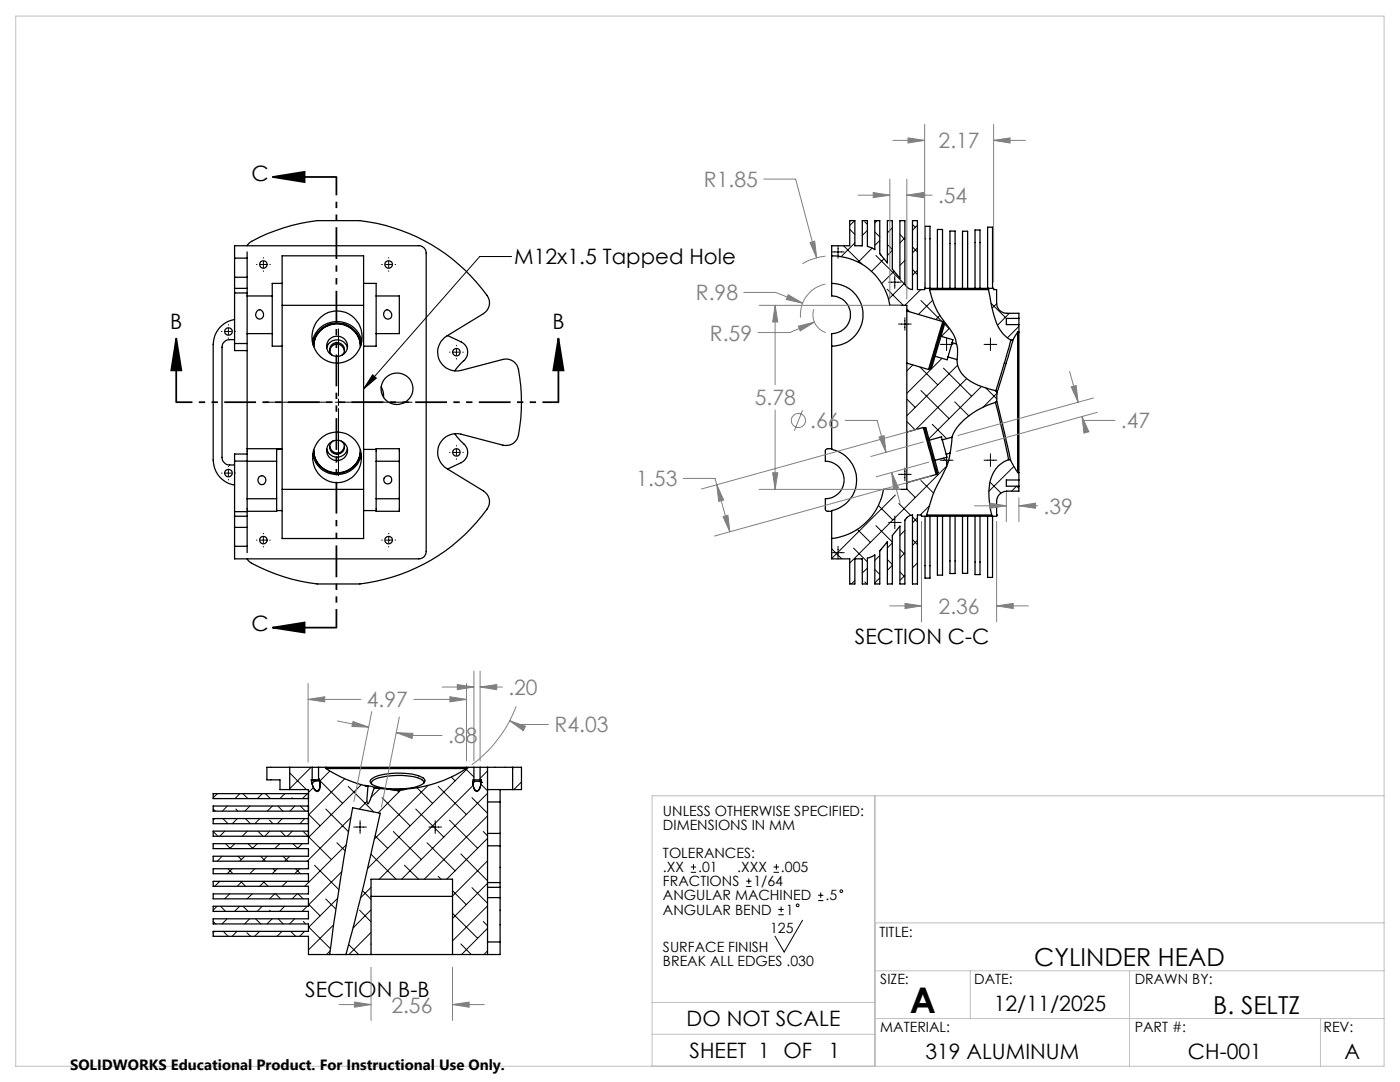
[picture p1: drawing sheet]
<svg xmlns="http://www.w3.org/2000/svg" width="279mm" height="216mm" viewBox="0 0 279 216" stroke-linecap="round" stroke-linejoin="round" font-family="sans-serif">
<g fill="none" stroke="#000" stroke-width=".25">
<path d="M46.8 51.5v-2.5h36.8a1.45 1.45 0 0 1 1.5 1.5v59.5a1.45 1.45 0 0 1-1.5 1.5h-36.8v-2.5M46.8 55.3v2.2M46.8 57.5v11M46.8 51.5h2.5M46.8 57.5h2.5M46.8 51.5v3.8M46.8 55.3h2.5M46.8 58.5h2.5M49.3 59.1v7.5M49.3 49l.5-.6a33.7 33.7 0 0 1 13.5-4.4h8.5a36.1 36.1 0 0 1 25.6 15.4 2.49 2.49 0 0 1-.9 3.2l-7.4 4.5a3.8 3.8 0 0 0-1.5 4.6 3.8 3.8 0 0 0 4.4 2.2l8.4-2.2a2.52 2.52 0 0 1 3.1 2 34.8 34.8 0 0 1-.2 13.6 2.48 2.48 0 0 1-2.9 1.5l-8.4-2.2a3.8 3.8 0 0 0-4.4 2.2 3.8 3.8 0 0 0 1.5 4.7l7.4 4.5a2.51 2.51 0 0 1 .7 3.6 36.4 36.4 0 0 1-25.4 14.9h-8.5a34 34 0 0 1-13.6-4.5l-.4-.5M49.3 50.3v8.8M49.3 59.1h5"/>
<path d="M54.3 59.1v7.5M56.3 56.6v12.5M56.3 56.6v-5.6h16.3v5.6M56.3 56.6h-2v2.5M72.6 56.6v12.5M72.6 56.6h2.5v2.5M75.1 59.1v7.5M75.1 59.1h4.6v7.5h-4.6M166 51a11.8 11.8 0 0 1 11.6 9.9h3.4v1.2M166 56.6a6.3 6.3 0 0 1 6.2 6.2 6.3 6.3 0 0 1-6.2 6.3M184.6 57.5v-12.3h1v12.3M185.5 57.8a16 16 0 0 0 4.1 7.9 5.8 5.8 0 0 1 1.3 3"/>
<path d="M185.5 57.8h11.8M185.5 57.5h-1v.3h-1.4v-13.8h-1v13.8l-.8-.3-.7-.7v-12.8h-1v11.5l-1.5-1.8v-9.7h-1v8.5l-1.5-1.9v-6.6h-1v5.8l-1.5-.6v-5.2h-1v5h-1.5v-5h-1v5h-3.6v10.1a3.8 3.8 0 0 1 3.7 3.7 3.8 3.8 0 0 1-3.7 3.8v22.9h-.9l-.3 .2-.1 2.3a3.7 3.7 0 0 1 3.8 3.8 3.7 3.7 0 0 1-3.8 3.7l.1 2.3 .3 .2h.9M185.5 57.5h11.8M185.5 57.5v.3M187.1 57.5v-11.7h1v11.7M189.6 57.5v-11.4h1v11.4M192.1 57.5v-11.4h1v11.4M194.6 57.5v-11.6h1v11.6M197.1 57.5v-12.2h1v12.2M197.3 57.8l.7 3.9a8.6 8.6 0 0 0 3.7 6.2M197.3 57.5h1v.3h.6v2.7a2 2 0 0 0 2 2h2.4v1M197.3 57.5v.3"/>
<path d="M46.8 68.5v1.5h2.5M46.8 63.8a5 5 0 0 0-4.3 4.9v23.1a5 5 0 0 0 4.3 5M46.8 67.8a1.99 1.99 0 0 0-2.2 .6l-.3 .9v22a1.57 1.57 0 0 0 1.5 1.5h1M46.8 68.5h2.5M49.3 66.6v22.9M49.3 66.6h5M51.4 61.9a.89 .89 0 0 1 1.2 .6 .89 .89 0 0 1-.6 1.1 .91 .91 0 0 1-1-.6 .91 .91 0 0 1 .4-1.1zM54.3 66.6v2.5h2M56.3 69.1v20.5M56.3 60.9h16.3M62.3 68.1a5 5 0 0 1 5-3.9 5 5 0 0 1 4.9 3.9M62.5 68.9a4.8 4.8 0 0 1 4.8-4.4 4.8 4.8 0 0 1 4.7 4.4"/>
<path d="M62.6 69.2a4.7 4.7 0 0 1 4.7-4.7 4.7 4.7 0 0 1 4.6 4.7M62.6 69.1a4.7 4.7 0 0 1 4.7-4.5 4.7 4.7 0 0 1 4.6 4.5M63.6 63.7a5 5 0 0 1 6-1.1 5 5 0 0 1 2.6 5.6 5 5 0 0 1-5.6 4.2 5 5 0 0 1-4.3-5.4l.2-1.2a4.8 4.8 0 0 1 1.1-2.1zM65.2 69.5a2.11 2.11 0 0 1 2.1-1.7 2.11 2.11 0 0 1 2 1.7M65.6 67.9a2.09 2.09 0 0 1 3.3-.1 2.09 2.09 0 0 1-.9 3.2 2.09 2.09 0 0 1-2.8-1.7l.1-.8zM66.3 70.9a1.45 1.45 0 0 1-.1-2.1 1.45 1.45 0 0 1 2.1 0 1.45 1.45 0 0 1 0 2.1M68.7 70a1.45 1.45 0 0 0-1.4-1.4 1.45 1.45 0 0 0-1.5 1.4M72.6 69.1v20.6M75.1 66.6v2.5h-2.5M76.1 77.2l.3 .8 .2 1.3M76.8 62.1a.87 .87 0 0 1 1-.1 .87 .87 0 0 1 .4 1 .85 .85 0 0 1-1.1 .6 .85 .85 0 0 1-.5-1.2zM89.3 67l2.7 1.2a2.35 2.35 0 0 1 1.4 2.1 2.35 2.35 0 0 1-1.3 2.1l-1.3 1.6"/>
<path d="M181 62.1v10.4M181 72.5v13.7M181 62.1l7.1 2.1M181 72.5l4.3 1.2M185.6 73.5l-.3 .2M186.6 71.1l-.7 2.5-.3-.1M186.6 71.1l2.4 .7 .2-.6M187.8 67.1l-1.2 4M187.8 67.1l2.4 .7-.2 .6M188.1 64.2l-2.8 9.5M188.1 64.2l.2 .4M188.3 64.6l-2.7 8.9"/>
<path d="M188.3 64.6h.2l-.7 2.5M189.2 71.2l1.8 .6M190 68.4l-.8 2.8M190 68.4l.9 .3M190.9 68.7a7.6 7.6 0 0 1 .1 3.1M191 71.8a5.3 5.3 0 0 0 3.5 4.8l1.6 .6 2.6 .8M198.7 78l.3 .3M199 78.3l-.1 1.7M201.7 67.9l-3 10.1M202.2 67.8l-3.2 10.5M202.2 67.8l-.5 .1M203.1 66.3l-.9 1.5"/>
<path d="M203.1 66.3v28M203.1 66.3h.2M203.3 66.3v28M203.3 63.5v1.3M203.3 64.8v1.5M203.3 63.5h-2.5v1.3h2.5M46.8 92v11M46.8 92h2.5M49.3 99.5v2.5M49.3 89.5v2.5M49.3 92v7.5M49.3 90.6h-2.5v1.4"/>
<path d="M49.3 89.5h7M49.3 99.5h5.9M49.3 92h5.9M51.7 95.1a.84 .84 0 0 1 1.4 .7 .84 .84 0 0 1-1.3 .8 .99 .99 0 0 1-.1-1.5zM55.2 99.5v2.5h-5.9M55.2 89.5v2.5M55.2 92v7.5M55.2 89.6h1.1M56.3 89.6v12.3M56.3 97.6h16.3M62.4 90.6a4.9 4.9 0 0 0 4.9 4.1 4.9 4.9 0 0 0 4.8-4.1M62.6 89.7a4.6 4.6 0 0 0 4.7 4.7 4.6 4.6 0 0 0 4.6-4.7"/>
<path d="M62.6 89.9a4.7 4.7 0 0 0 4.7 4.4 4.7 4.7 0 0 0 4.6-4.4M64.1 87.4a4.9 4.9 0 0 1 6-.3 4.9 4.9 0 0 1 1.8 5.8 4.9 4.9 0 0 1-5.8 3.3 4.9 4.9 0 0 1-3.7-5.7l.6-1.7zM65.2 89.5a2.1 2.1 0 0 0 2.1 1.7 2.1 2.1 0 0 0 2-1.7M66.4 88a1.44 1.44 0 0 0-.2 2.2 1.44 1.44 0 0 0 2.1 0 1.44 1.44 0 0 0-.2-2.2M68.7 89a1.45 1.45 0 0 1-1.4 1.4 1.45 1.45 0 0 1-1.5-1.4M72.6 89.7v12.2M72.6 89.7h2.5M75.1 99.5v2.5h4.6v-2.5M75.1 92v-2.5h4.6v2.5M75.1 92v7.5M75.1 99.5h4.6M75.1 92h4.6"/>
<path d="M79.7 92v7.5M90.8 86.5l.8 1.1a4.9 4.9 0 0 1 1.7 2.4v.4a2.37 2.37 0 0 1-1.3 1.9l-2.7 1.3M165.9 89.5v.1a6.2 6.2 0 0 1 5.1 6.1 6.2 6.2 0 0 1-5 6.2v9.6h3.6v5h1v-5h1.5v5h1v-5.1l1.5-.7v5.8h1v-6.6l1.5-1.8v8.4h1v-9.6l1.5-1.9v11.5h1v-12.7l.6-.7 .9-.3v13.7h1v-13.7h.8v.2h1M181 96.3v1.3h-4.7a11.8 11.8 0 0 1-10.3 9.9M181 86.2v10.1M184.3 85.3l2.5 9.4M184.3 85.3l.2 .1M184.3 85.3l-3.3 .9M184.5 85.4l2.5 9M184.5 85.4h.3l.7 2.4M185.5 87.8l1.1 4.1M186.6 91.9l.7 2.4-.3 .1"/>
<path d="M186.8 94.7l-5.8 1.6M187 94.4l-.2 .3M188 87.8l.8 2.8M188 87.8l-.1-.6-2.4 .6M188.8 90.6l.2 .6-2.4 .7M189.6 90.4a10.7 10.7 0 0 1-1.6 4.6 26.8 26.8 0 0 0-3.1 7.8M189.6 90.4l-.8 .2M190 87.2l-.4 3.2M190 87.2l-2 .6M198.6 80.3l1.5 6 1.2 5.4M198.6 80.3a13.8 13.8 0 0 0-8.5 6.4l-.1 .5M198.9 80l2.8 11.8"/>
<path d="M198.9 80l-.3 .3M201.3 91.7l.4 .1M201.3 91.7a6.2 6.2 0 0 0-4 6.4l.2 2.3 .4 2.4M201.7 91.8l1.4 2.5M203.1 94.3h.2M203.3 97v1h-2.4a2.02 2.02 0 0 0-2 2v3h-1M203.3 95.8v1.2M203.3 94.3v1.5M203.3 95.8h-2.5v1.2h2.5M46.8 103v2.2M46.8 109h2.5M46.8 103h2.5"/>
<path d="M46.8 105.2v3.8M46.8 105.2h2.5M46.8 102.1h2.5M49.3 102v8.3M55.2 101.9h1.1M56.3 101.9v5.6h16.3v-5.6M72.6 101.9h2.5M184.6 103v12.4h1v-12.4M184.9 102.8h13M184.9 103h13M184.9 102.8v.2M187.1 103v11.8h1v-11.8"/>
<path d="M189.6 103v11.4h1v-11.4M192.1 103v11.4h1v-11.4M194.6 103v11.7h1v-11.7M197.1 103v12.2h1v-12.2M197.9 102.8v.2M198.9 102.8h.1M57.8 153.1h-4.5v2.5h2.6v2h1.9M57.8 157.6h3.8v10.7h-19.1v1h19.1v1.6h-19.1v.9h19.1v1.6h-19.1v.9h19.1v1.6h-19.1v.9h19.1v1.6h-19.1v1h19.1v1.4h-19.1v1.1h19.1v1.4h-19.1v1.1h19.1v1.4h-19.1v1h19.1v3.7h4.2M57.8 153.1h4.5M57.8 153.1v4.5M61.6 158.4h-19.1v.9h19.1M62.2 156.2h.1"/>
<path d="M62.3 153.1h1.3M62.3 155.6h.1M62.3 153.1v2.5M62.3 155.6h-.2l.1 .6M62.3 155.6h.5M62.8 155.6l-.6 .2M63.6 153.1v2.5h-.8M63.6 155.5h.1l.1 .4M63.6 153.1h1.5M63.8 155.9v.1a2.35 2.35 0 0 1-.4 1.8 1.63 1.63 0 0 1-1.1-1.5v-.1M63.8 155.9a1.93 1.93 0 0 1-.4 2 1.72 1.72 0 0 1-1.2-1.7M63.8 155.9a1.73 1.73 0 0 0-1.6 .3h.1"/>
<path d="M65.1 153.4a25.6 25.6 0 0 0 8.3 3.5M65.1 153.4h28M65.1 153.1h28M65.1 153.1v.3M73.4 156.9l-.6-.2 2.6 .5h-.7M73.4 156.9l-.1 1.6a2.13 2.13 0 0 0 .1 1.9l.5-.9 .8-2.3M74.1 155.5a10.4 10.4 0 0 1 6.5-1.2 6.2 6.2 0 0 1 4.1 1.1l.1 .2a.95 .95 0 0 1-.8 1.1 14.3 14.3 0 0 1-9.7-.2 .61 .61 0 0 1-.2-1zM74.7 157.2l2.9 .3M81.1 157.4l-3.5 .1M81.1 157.4l-.3 .2a5.5 5.5 0 0 1-3.2-.1M84.6 156.3v-.2a2.07 2.07 0 0 0-1.9-1.1 15.9 15.9 0 0 0-7.7 .4 .89 .89 0 0 0-.8 1M93.1 153.4a26.1 26.1 0 0 1-12 4"/>
<path d="M93.1 153.1h1.5M93.1 153.1v.3M94.4 156.1a1.64 1.64 0 0 0 .7 1.8 1.42 1.42 0 0 0 .9-1.5M94.4 156.1a1.48 1.48 0 0 0 .8 1.7l.5-.5 .3-.9M94.4 156.1h.1M94.4 156.1a1.58 1.58 0 0 1 1.6 0M94.5 155.6h1.3M94.6 153.1h1.2M94.6 153.1v2.5h-.2v.5M95.8 155.6h.1M95.8 153.1h1.5M95.8 155.6h.2v.5"/>
<path d="M95.8 153.1v2.5M96 156.1v.3M96 156.1h.1M97.3 157.6h5M97.3 153.1h5M97.3 153.1v37.4M99.8 157.6v2.4M102.3 153.1h1.8v4.5h-1.8M102.3 153.1v4.5M61.6 160.8h-19.1v1.1h19.1M61.6 163.3h-19.1v1.1h19.1M61.6 165.8h-19.1v1.1h19.1"/>
<path d="M74 178.9h16.3M97.3 168.8h2.5M97.3 179.1h2.5M97.3 160h2.5M97.3 166.3h2.5M97.3 176.1h2.5M97.3 177.1h2.5M99.8 166.3v2.5M99.8 168.8v8.3M99.8 177.1v2M99.8 179.1v8.9M99.8 160v6.3"/>
<path d="M65.8 190.5l2.1-14.8 2.5-14.5 5.5 1.1-3.4 14.5-3.5 13.7M65.8 190.5h3.2M74 190.5v-15.1h16.3v15.1M97.3 188h2.5M99.8 188v2.5h-30.8"/>
<circle cx="52.6" cy="52.8" r=".75"/>
<circle cx="77.6" cy="52.8" r=".75"/>
<circle cx="45.6" cy="66.1" r=".75"/>
<circle cx="79.2" cy="77.6" r="3.1"/>
<circle cx="91.1" cy="70.3" r=".75"/>
<circle cx="45.6" cy="94.4" r=".75"/>
<circle cx="67.3" cy="89.8" r="2.06"/>
<circle cx="77.4" cy="95.7" r=".81"/>
<circle cx="91.1" cy="90.3" r=".75"/>
<circle cx="52.6" cy="107.8" r=".75"/>
<circle cx="77.6" cy="107.8" r=".75"/>
</g>
<g fill="none" stroke="#000" stroke-width=".2">
<path d="M51.2 52.8h.1M51.9 52.8h1.3M52.6 51.4v.1M52.6 52.1v1.3M52.6 54v.2M53.8 52.8h.1M76.2 52.8h.1M76.9 52.8h1.3M77.6 51.4v.1M77.6 52.1v1.3M77.6 54v.2M78.8 52.8h.2"/>
<path d="M102.1 51.2h-6.4l-23.1 26.4M166 50.3h2.5M167.3 49v2.5M168.3 49l3.8 3.8M169.6 45.8l1 1M170.6 44l-1 1M170.6 48.5l-2.7 2.7M172.6 44.2l.5 .6M173.1 46l-1 1M174.1 49.5l-2.8 2.8M174.6 46.3l1 1M174.8 51l5.6 5.6"/>
<path d="M175 44l-.4 .5M175.6 48l-1 1M176.4 51.6l-2.5 2.6M177.1 57.7l3.2 3.2M177.1 48.8l1 1M177.3 56.3h2.5M178.1 45.5l-1 1M178.1 50l-1 1M178.4 54.1l-2.4 2.5M178.6 55v2.5M179.6 46.8l1 1M180.6 47.4l-1 1.1"/>
<path d="M180.6 52l-1 1M180.6 56.4l-3.3 3.3M182.1 53.8l1 1M182.1 49.3l1 1M182.1 44.8l.6 .6M183.1 44.9l-1 1.1M183.1 49.5l-1 .9M183.1 53.9l-1 1M183.8 57.8l-3.2 3.1M183.8 60l4.1 4.1M186.1 59.9l-2.8 2.8M197.5 57.5l-.2 .2"/>
<path d="M44.2 66.1h.1M44.9 66.1h1.3M45.6 64.8v.1M45.6 65.5v1.3M45.6 67.4v.1M46.8 66.1h.2M67.6 65.6v13.4M67.6 79.6v1.3M74.4 74.8l.7 .7-2.5 2.1zM89.7 70.3h.1M90.5 70.3h1.2M91.1 68.9v.1"/>
<path d="M91.1 69.6v1.3M91.1 71.5v.1M92.4 70.3h.1M179.3 64.7h2.6M180.6 63.4v2.5M181 61.7l.5 .5M181 79.6l1.7 1.7M182.2 72.8l-1.2 1.2M183.6 73.2l3.5 3.6M183.8 77.9l5.6 5.6M187.6 62.9l-.8 .8M187.6 68.7h2.6"/>
<path d="M188 71.5l-7 7M188.3 73.4l5.6 5.7M188.3 64.5l.2 .1M188.5 64.7l.9 .9M188.9 67.5v2.5M189.5 65.5l-1.6 1.6M191.1 72.8l-10.1 10.2M192.9 75.5l-10.2 10.2M195.9 77.1l-10.5 10.5M196.4 68.7h2.5M196.7 77.4l2.2 2.2M197.7 67.5v2.5"/>
<path d="M197.8 60.5l2.8 2.8M198.9 60.6l-.9 .9M199 78.5l-2.9 2.8M201.4 62.5l-2.3 2.4M203.3 65.1l-2.3 2.3M44.2 94.4h.1M44.9 94.4h1.3M45.6 93v.1M45.6 93.8v1.2M45.6 95.7v.1M46.8 94.4h.2M52.9 80.3h13.4"/>
<path d="M66.9 80.3h1.3M67.6 81.5v13.4M68.8 80.3h13.4M89.7 90.3h.1M90.5 90.3h1.2M91.1 88.9v.1M91.1 89.6v1.3M91.1 91.5v.2M92.4 90.3h.1M178.7 98.8l-12.7 12.6M179.3 94.7h2.6M180.6 93.4v2.5"/>
<path d="M181 97.6l1.7 1.7M181 84.1l1.6 1.7M181.2 96.3l-.2 .1M183.8 95.9l2.5 2.5M186.1 84.7l2.8 2.8M186.9 94.5l.2 .3M187.6 91.8h2.6M188.3 91.4l.9 .9M188.9 90.6v2.5M188.9 93l-19.3 19.4M190.5 80.2l2.9 2.8M196.4 91.8h2.5"/>
<path d="M197.6 96.2l2.2 2.2M197.7 90.6v2.5M202.4 93.1l-5.1 4.9M203.3 97.5l-.4-.5-1 1M51.2 107.8h.1M51.9 107.8h1.3M52.6 106.4v.1M52.6 107.1v1.3M52.6 109v.1M53.8 107.8h.1M76.2 107.8h.1M76.9 107.8h1.3"/>
<path d="M77.6 106.4v.1M77.6 107.1v1.3M77.6 109v.1M78.8 107.8h.2M166 109.5l2 2M166 110.3h2.5M167.3 109v2.5M170.3 109.4l2.8 2.7M170.6 115.8l-.7 .7M171.1 105.6l2.6 2.6M172.6 116.1l.4 .4M173.1 113.3l-1 1"/>
<path d="M174.6 113.6l1 1M174.8 104.9l3.3 3.3M175.3 100.9l2.9 2.9M175.6 110.8l-1 1M175.6 115.3l-1 1M177.1 111.7l1 .9M177.3 104.2h2.5M178.1 108.3l-1 1M178.1 112.8l-1 1M178.6 103v2.5M179.4 100.5l2.4 2.3M179.6 114.1l1 1"/>
<path d="M179.6 109.6l.8 .9M180.6 105.8l-1 1M180.6 110.3l-1 1M180.6 114.8l-1 1M182.1 107.7l1 1M182.1 103.2l1 1M183.1 103.3l-1 1M183.1 107.8l-1 1M183.1 112.3l-1 1M185.5 100.9l-1.8 1.9M43.4 158.4l-.9 .8M47.9 158.4l-1 .9"/>
<path d="M48.5 158.4l1 .9M52.4 158.4l-1 .9M53 158.4l1 .9M56.9 158.4l-1.1 .9M57.8 154.2l3.3 3.4M58.3 159.2l.2 .1M61.3 158.4l-.9 .9M61.6 158h.1M62.1 153.1l-4.3 4.3M62.5 157.2l-.9 .9M63.6 155.5h.1M63.7 155.7l4.7 4.6"/>
<path d="M65.8 153.8l-2 2.1M68.8 155.4l-7.2 7.2M69.5 156.9l5.1 5.1M72.1 156.6l-10.5 10.5M73.2 159.9l-1.5 1.5M75.8 157.3l-1.8 1.8M76.2 159.2l5.6 5.6M79.2 157.7l.4 .3M79.9 157.7l-4.4 4.5M83.2 157.2l3.1 3.1M85.4 156.7l-10.7 10.7M87.5 156.9l5.6 5.6"/>
<path d="M90.1 155l.7 .8M93 153.4l1.6 1.6M93.5 153.1l-20.1 20.2M94.2 159.2l3.1 3.1M94.4 156.7l-18.7 18.7M96 156.5l1.3 1.3M97.3 153.8l-1.5 1.5M97.3 158.3l-17.1 17.1M102.5 153.1l-.2 .2M104.1 156l-1.5 1.6M42.5 161.4l.5 .5M42.5 165.9l1 1"/>
<path d="M42.9 163.3l-.4 .4M43.5 175.9l.2 .1M43.9 175.9l-1 .9M44.3 170.9l-.9 .9M44.5 163.3l1 1.1M44.9 165.8l-1 1.1M45 168.3l1 1M45.4 160.8l-1 1.1M45.5 173.4l1 .9M45.8 178.4l-1 1M46.4 173.4l-1.1 .9M46.8 168.3l-.9 1"/>
<path d="M47.1 161.4l.4 .5M47.4 163.3l-1 1.1M47.5 170.9l.7 .6M48 175.9l1 .9M48.3 175.9l-1 .9M48.9 170.9l-1.1 .9M49 163.3l1 1.1M49.4 165.8l-1 1.1M49.5 168.3l1 1M49.9 160.8l-1 1.1M50.3 178.4l-1 1M50.8 173.4l-1 .9"/>
<path d="M51.3 168.3l-1 1M51.5 165.8l1 1.1M51.9 163.3l-1 1.1M52 170.9l1 .9M52.5 175.9l1 .9M52.8 175.9l-1 .9M53.3 170.9l-.9 .9M53.8 163.7l.7 .7M53.8 165.8l-1 1.1M54.4 160.8l-1.1 1.1M54.5 173.4l.4 .4M54.8 178.4l-1 1"/>
<path d="M55 178.4l1 1M55.3 173.4l-1 .9M55.5 160.8l.9 1.1M55.8 168.3l-1 1M56 165.8l1 1.1M56.3 163.3l-.9 1.1M56.5 170.9l1 .9M57.3 175.9l-1 .9M57.8 170.9l-1 .9M58.3 165.8l-1 1.1M58.5 168.3l.9 1M58.8 160.8l-.9 1.1"/>
<path d="M59 173.4l1 .9M59.3 178.4l-1 1M59.5 178.4l1 1M59.8 173.4l-1 .9M59.9 160.8l1.1 1.1M60.3 168.3l-1 1M60.5 165.9l1 1M60.8 163.3l-1 1.1M61.5 175.9l.1 .1M61.6 162.5l2.3 2.3M61.6 166.9l4.5 4.6M62.8 172.6l4.8 4.9"/>
<path d="M65 179.4l2 2M65 161.4l4.5 4.5M67.2 168.2l1.7 1.6M67.3 179.3l-5.7 5.8M68.2 174l-6.6 6.6M69.1 168.6l-8.3 8.2M70 163.1l-8.7 8.7M70.6 165h2.5M71.9 163.8v2.5M72.3 177.7l1.7 1.8M74 170.4l5.1 5M74 177.1l-2.1 2.1"/>
<path d="M74.9 166.8l2.5 2.5M78.5 165.9l5.6 5.6M80.7 172.6l2.8 2.8M83 161.4l5.6 5.6M85.2 168.2l5.6 5.6M85.6 165h2.5M86.9 163.8v2.5M87.5 174.9l.5 .5M89.7 163.7l5.6 5.6M90.3 177.7l2.8 2.8M92 170.4l5.3 5.4M94.2 177.1l3.1 3.1"/>
<path d="M96.4 165.9l.9 .9M97.3 162.8l-12.6 12.6M97.3 167.3l-8.2 8.1M97.3 171.8l-7 7M97.3 176.2l-7 7.1M137.9 174.1h1M137.9 173h1M138.4 172.4v1.1M148.9 176.9h1.1M148.9 175.8h1.1M149.4 175.3v1.1M154.4 174.1h1.1"/>
<path d="M154.4 173h1.1M154.9 172.4v1.1M163.3 179.7h1M163.3 178.6h1M163.8 178.1v1.1M42.5 183.9l.5 .5M42.8 185.8l-.3 .3M43.3 180.8l-.8 .8M44 180.8l1 1.1M44.6 185.8l.9 1M45.3 183.3l-1 1.1M47.3 185.8l-1 1"/>
<path d="M47.8 180.8l-1 1.1M48.5 180.8l1 1.1M49.3 186.1l.7 .7M49.8 183.3l-1 1.1M51 183.3l1 1.1M51.8 185.8l-1 1M52.3 180.8l-1 1.1M53.8 181.6l.2 .3M54.3 183.3l-1 1.1M55.5 183.3l1 1.1M56.3 185.8l-1 1M56.8 180.8l-1 1.1"/>
<path d="M58 185.8l1 1M58.8 183.3l-1 1.1M60.5 183.9l.5 .5M60.8 185.8l-1 1M61.3 180.8l-1 1.1M61.6 184.9l4.3 4.4M61.6 180.4l2.3 2.3M65.9 189.7l-.7 .8M66.6 184.5l-5 5M69.6 188.5l2 2M70.5 184.9l.1 .1M71.8 181.6l2.2 2.3"/>
<path d="M74 188.3v.1M74 181.5l-3.6 3.7M74 186.1l-4.4 4.4M90.3 182.2l5 5M92 188.3l2.1 2.2M96.4 183.9l.9 .8M97.3 180.8l-7 6.9M97.3 185.2l-5.2 5.3M97.3 189.7l-.7 .8M155.3 182.5h1.1M155.3 181.5h1.1M155.9 180.9v1.1"/>
<path d="M160.2 183.6l-3.7 6.4-1.8-3.2"/>
<circle cx="167.9" cy="177.8" r=".27"/>
<circle cx="159.2" cy="180.6" r=".27"/>
</g>
<g fill="none" stroke="#808080" stroke-width=".2">
<path d="M152.4 35.7h6.4l4.2 15.8M171.2 38.9h6.4M174.3 38.4l3.3 .5-3.3 .5zM177.6 35.8v23.9M178.2 28h6.3M181 38.9l3.3-.5v1zM181 35.8v23.9M181 38.9h5M181.2 27.5l3.3 .5-3.3 .5zM184.5 24.8v31.5M198.3 28l3.3-.5v1zM198.3 24.8v31.5"/>
<path d="M198.3 28h6.3M148.4 58.3h6.4l5.4 2.2M157.3 58.8l2.9 1.7-3.3-.7zM161.6 48.4l1-.3 .4 3.4zM164.7 51.1l-.4 .1a12.1 12.1 0 0 0-4.2 1.4M164.7 56.7a6.2 6.2 0 0 0-4.9 6.7M151.5 60.9h28.2M154.7 60.9l.5 3.3h-1zM154.7 60.9v15.9M159.3 65.1l3.2-.8-2.8 1.7zM162.4 61.7a3.7 3.7 0 0 0 2.4 4.7M162.5 64.3l-4.9 2.1h-6.3"/>
<path d="M213.5 74.1l1.7 6.2M213.8 77.2l1-.3 .4 3.4zM218.2 79.4l-27 7.5M136.3 95.5h6.4l3 10.6M143.1 96.7l1.3 3.1-1 .2zM151.5 97.6h28.2M154.2 94.3h1l-.5 3.3zM154.7 81.8v15.8M160.2 81.9l-1.7 4M168.7 83.9h6.3l1.8 6.3M175.4 87.2l1-.3 .4 3.3zM177.9 94.3l1.4 3-1 .3z"/>
<path d="M177.9 94.3l1.7 6.1M183 85.7l-43 11.9M184.3 88.2l-10.5 2.9M185.3 92.2l-10.4 2.9M185.6 95l-43 12M200.8 98.3v5.8M203.3 99.3v4.8M215.9 83.1l1.4 3-1 .3zM215.9 83.1l.2 .8h6.4M219 82.3l-28.2 7.8M144.3 103.1l1-.3 .4 3.3zM183.9 104v20.1"/>
<path d="M194.5 100.9h6.3M197.6 100.4l3.2 .5-3.2 .5zM198.9 104v20.1M203.3 100.9l3.4-.5v1zM203.3 100.9h3.8M61.5 139.6l3.3-.6v1.1zM61.5 136.4v15.7M61.5 139.6h10.5M82.6 139.6h10.5M88.2 137.1h6.4M89.8 139l3.3 .6-3.3 .5zM91.3 136.6l3.3 .5-3.3 .5z"/>
<path d="M93.1 136.4v15.4M94.6 133.9v17.9M95.8 137.1l3.3-.5v1zM95.8 133.9v17.9M95.8 137.1h4.5M177.6 120.9h6.3M180.6 120.4l3.3 .5-3.3 .5zM198.9 120.9l3.3-.5v1zM198.9 120.9h6.3M67.3 143.9l6.3 1.2M70.4 144l3.2 1.1-3.4-.1zM74.2 142l-3.6 17.9"/>
<path d="M79.1 146.2l3.3 .1-.2 1.1zM79.1 146.2l2.8 .6h6.3M79.7 143.1l-3.6 17.9M101.7 143.8l3.2 1.1-.5 .9zM101.7 143.8l1.4 .8h6.4M103 140.9a25.7 25.7 0 0 1-8.9 11.7M70.8 200l3.2 .4-3.2 .6zM74 193v10.6M90.3 193v10.6M67.7 200.4h6.3M90.3 200.4l3.3-.4v1zM90.3 200.4h6.4"/>
<circle cx="159.3" cy="83.9" r="1.41"/>
</g>
<path d="M54.4 35.3l6.4-1v2zM54.4 35.3h12.7M35.2 67.6l1 6.3h-2zM35.2 67.6v12.7M111.4 67.6l1.1 6.3h-2.1zM111.4 67.6v12.7M54.4 125.2l6.4-1v2zM54.4 125.2h12.7" fill="none" stroke="#000" stroke-width=".35"/>
<path d="M111.5 80.3h-76.3" fill="none" stroke="#000" stroke-width=".35" stroke-dasharray="6.3 1.3 1.3 1.3 1.3 1.3" stroke-dashoffset="3.1" stroke-linecap="butt"/>
<path d="M67.1 35.3v89.9" fill="none" stroke="#000" stroke-width=".35" stroke-dasharray="6.3 1.3 1.3 1.3 1.3 1.3" stroke-dashoffset="2.7" stroke-linecap="butt"/>
<path d="M3.1 3.2h273.1v209.6h-273.1zM174.6 158.8v54M276.2 158.8h-146.1v54M174.6 193.7h101.6M174.6 184.1h101.6M193.6 193.7v9.5M225.4 193.7v19.1M130.1 200h44.5M130.1 206.4h44.5M174.6 203.2h101.6M263.5 203.2v9.6" fill="none" stroke="#c0c0c0" stroke-width=".2"/>
<g fill="#000">
<path d="M74.4 74.8l.7 .7-2.5 2.1z"/>
<path d="M54.4 35.3l6.4-1v2zM54.4 125.2l6.4-1v2z"/>
<path d="M111.4 67.6l1.1 6.3h-2.1zM35.2 67.6l1 6.3h-2z"/>
</g>
<path d="M79.1 146.2l3.3 .1-.2 1.1zM70.4 144l3.2 1.1-3.4-.1zM90.3 200.4l3.3-.4v1zM70.8 200l3.2 .4-3.2 .6zM89.8 139l3.3 .6-3.3 .5zM61.5 139.6l3.3-.6v1.1zM101.7 143.8l2.7 2 .5-.9zM95.8 137.1l3.3-.5v1zM91.3 136.6l3.3 .5-3.3 .5zM159.3 65.1l.4 .9 2.8-1.7zM157.3 58.8l-.4 1 3.3 .7zM174.3 38.4l3.3 .5-3.3 .5zM181 38.9l3.3-.5v1zM161.6 48.4l1.4 3.1-.4-3.4zM154.7 60.9l.5 3.3h-1zM154.2 94.3h1l-.5 3.3zM144.3 103.1l1-.3 .4 3.3zM143.1 96.7l1.3 3.1-1 .2zM180.6 120.4l3.3 .5-3.3 .5zM198.9 120.9l3.3-.5v1zM198.3 28l3.3-.5v1zM181.2 27.5l3.3 .5-3.3 .5zM203.3 100.9l3.4-.5v1zM197.6 100.4l3.2 .5-3.2 .5zM175.4 87.2l1-.3 .4 3.3zM177.9 94.3l1.4 3-1 .3zM213.8 77.2l1-.3 .4 3.4zM215.9 83.1l1.4 3-1 .3z" fill="#808080"/>
<text font-size="7.1" x="181.6" y="202">A</text>
<g font-size="4.9">
<text x="206.4" y="192.8">CYLINDER HEAD</text>
<text x="242.1" y="202.3">B. SELTZ</text>
</g>
<g font-size="4.2" fill="#808080">
<text x="187.3" y="29.6">2.17</text>
<text x="140.5" y="37.3">R1.85</text>
<text x="187.2" y="40.5">.54</text>
<text x="138.9" y="59.9">R.98</text>
<text x="141.7" y="67.9">R.59</text>
<text x="150.6" y="80.9">5.78</text>
<text x="161.7" y="85.4">.66</text>
<text x="223.7" y="85.5">.47</text>
<text x="127" y="97">1.53</text>
<text x="208.3" y="102.5">.39</text>
<text x="187.3" y="122.5">2.36</text>
<text x="73.2" y="141.1">4.97</text>
<text x="101.5" y="138.7">.20</text>
<text x="89.4" y="148.3">.88</text>
<text x="110.7" y="146.1">R4.03</text>
<text x="78.1" y="202">2.56</text>
</g>
<g font-size="4.2">
<text x="50.2" y="36">C</text>
<text x="102.6" y="52.8">M12x1.5 Tapped Hole</text>
<text x="34" y="65.7">B</text>
<text x="110.3" y="65.7">B</text>
<text x="50.2" y="125.9">C</text>
<text x="170.6" y="128.6">SECTION C-C</text>
<text x="60.9" y="199">SECTION B-B</text>
<text x="198.3" y="201.7">12/11/2025</text>
<text x="137" y="204.7">DO NOT SCALE</text>
<text x="137.6" y="211.1">SHEET 1 OF</text>
<text x="165.4" y="211.1">1</text>
<text x="184.7" y="211.2">319 ALUMINUM</text>
<text x="237.1" y="211.2">CH-001</text>
<text x="268.3" y="211.2">A</text>
</g>
<text font-size="3" x="14" y="213.5">SOLIDWORKS Educational Product. For Instructional Use Only.</text>
<g font-size="2.8">
<text x="132.3" y="162.7">UNLESS OTHERWISE SPECIFIED:</text>
<text x="132.3" y="165.6">DIMENSIONS IN MM</text>
<text x="132.3" y="171.2">TOLERANCES:</text>
<text x="132.3" y="176.9">FRACTIONS</text>
<text x="132.3" y="174">.XX</text>
<text x="132.3" y="179.7">ANGULAR MACHINED</text>
<text x="139.3" y="174">.01</text>
<text x="147.1" y="174">.XXX</text>
<text x="150.4" y="176.9">1/64</text>
<text x="155.9" y="174">.005</text>
<text x="164.7" y="179.7">.5</text>
<text x="132.3" y="182.5">ANGULAR BEND</text>
<text x="156.8" y="182.5">1</text>
<text x="132.3" y="189.9">SURFACE FINISH</text>
<text x="153.7" y="186.2">125</text>
<text x="175.5" y="186.9">TITLE:</text>
<text x="132.3" y="192.8">BREAK ALL EDGES .030</text>
<text x="175.7" y="196.4">SIZE:</text>
<text x="194.4" y="196.4">DATE:</text>
<text x="226.5" y="196.4">DRAWN BY:</text>
<text x="175.7" y="206">MATERIAL:</text>
<text x="226.5" y="206">PART #:</text>
<text x="264.1" y="206">REV:</text>
</g>
</svg>
